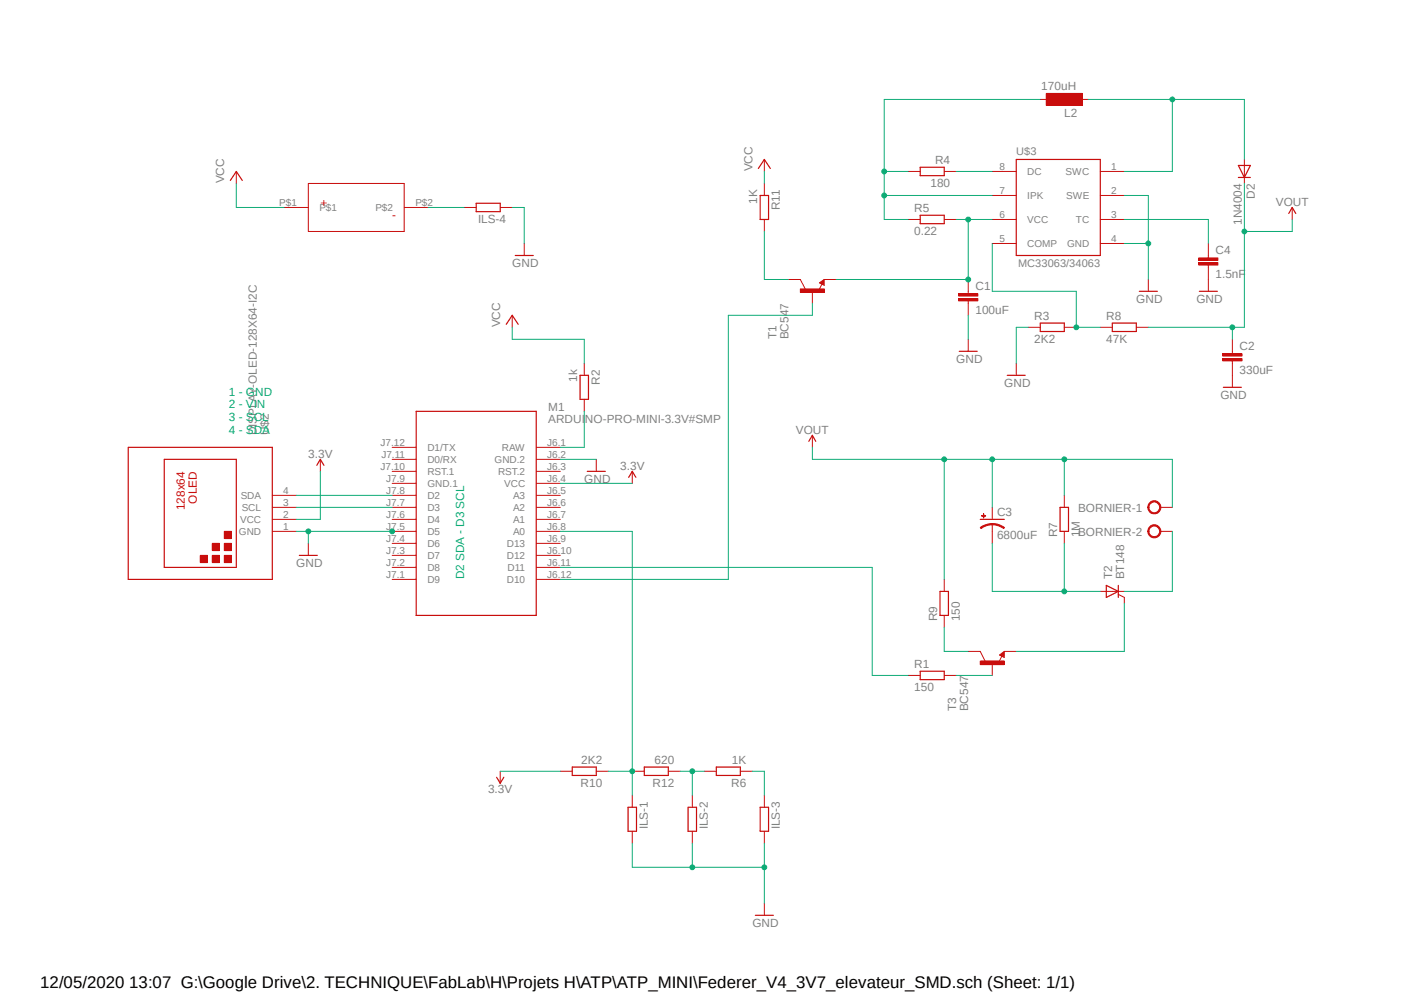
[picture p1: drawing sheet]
<svg xmlns="http://www.w3.org/2000/svg" width="297mm" height="210mm" viewBox="0 0 297 210" stroke-linecap="round" stroke-linejoin="round" font-family="sans-serif">
<path d="M27 16.6l250.6 180.2M277.6 16.6l-250.6 180.2" fill="none" stroke="#fff" stroke-width=".21"/>
<g fill="none" stroke="#c90d0c" stroke-width=".21">
<path d="M65.2 38.8h20.3v10.2h-20.3zM60.2 43.9h5M85.5 43.9h5.1M169.3 59.1l1 2M173.4 59.9l1-.8v1.3zM173.9 60.1l-.6 1.2M83 94.7h5M83 97.2h5M83 99.7h5M113.4 94.7h5.1M113.4 97.2h5.1M113.4 99.7h5.1"/>
<path d="M83 102.3h5M83 104.8h5M83 107.4h5M83 109.9h5M83 112.4h5M83 115h5M83 117.5h5M113.4 102.3h5.1M113.4 104.8h5.1M113.4 107.4h5.1M113.4 109.9h5.1M113.4 112.4h5.1"/>
<path d="M113.4 115h5.1M113.4 117.5h5.1M83 120.1h5M83 122.6h5M113.4 120.1h5.1M113.4 122.6h5.1"/>
</g>
<path d="M173.9 59.9l.2-.1v.3l-.5-.2 .6-.5v.7M88 87h25.4v43.2h-25.4z" fill="none" stroke="#c90d0c" stroke-width=".25"/>
<path d="M169.3 61.1h5.1v.8h-5.1z" fill-rule="evenodd" fill="#c90d0c"/>
<path d="M166.8 59.1h2.5M174.4 59.1h2.5M169.3 61.1h5.1v.8h-5.1zM171.9 61.6v2.6M209.9 110.9v1.5" fill="none" stroke="#c90d0c" stroke-width=".21"/>
<path d="M207.4 109.9h5.1" fill="none" stroke="#c90d0c" stroke-width=".25"/>
<path d="M209.9 110.8a3.8 3.8 0 0 1 2.6 .8l-.2 .2a4.1 4.1 0 0 0-2.4-.8z" fill-rule="evenodd" fill="#c90d0c"/>
<path d="M209.9 110.8a3.8 3.8 0 0 1 2.6 .8l-.2 .2a4.1 4.1 0 0 0-2.4-.8z" fill="none" stroke="#c90d0c" stroke-width=".21"/>
<path d="M207.4 111.6l1.5-.7 1-.1v.2a3.9 3.9 0 0 0-2.3 .8z" fill-rule="evenodd" fill="#c90d0c"/>
<path d="M207.4 111.6l1.5-.7 1-.1v.2a3.9 3.9 0 0 0-2.3 .8z" fill="none" stroke="#c90d0c" stroke-width=".21"/>
<path d="M207.7 109.1l.8 .1z" fill-rule="evenodd" fill="#c90d0c"/>
<path d="M207.7 109.1l.8 .1z" fill="none" stroke="#c90d0c" stroke-width=".21"/>
<path d="M208.1 108.8v.8z" fill-rule="evenodd" fill="#c90d0c"/>
<path d="M208.1 108.8v.8zM209.9 107.4v2.5M209.9 112.4v2.6" fill="none" stroke="#c90d0c" stroke-width=".21"/>
<path d="M221.4 19.8h7.6v2.5h-7.6z" fill-rule="evenodd" fill="#c90d0c"/>
<g fill="none" stroke="#c90d0c" stroke-width=".21">
<path d="M221.4 19.8h7.6v2.5h-7.6zM192.1 36.3h2.6M199.8 36.3h2.5M220.1 21h2.5M227.7 21h2.5M263.3 33.7v5.1M98.2 43.9h2.5M105.8 43.9h2.6M192.1 46.4h2.6M199.8 46.4h2.5M225.2 104.8v2.6M225.2 112.4v2.6"/>
<path d="M232.8 125.1h5.1M236.6 125.8l1.3 .6v1.3"/>
</g>
<path d="M194.7 35.4h5.1v1.8h-5.1zM262 35h2.5l-1.2 2.5zM262 37.5h2.5M100.7 43h5.1v1.8h-5.1zM194.7 45.6h5.1v1.7h-5.1zM224.3 107.4h1.8v5h-1.8zM234.1 123.9l2.5 1.2-2.5 1.3zM236.6 123.9v2.5" fill="none" stroke="#c90d0c" stroke-width=".25"/>
<path d="M243.2 106.5a1.39 1.39 0 0 1 2.2 .1 1.39 1.39 0 0 1-.8 2.1 1.39 1.39 0 0 1-1.8-1.3h.3a1.15 1.15 0 0 1 1.6-1 1.15 1.15 0 0 1 .2 1.9 1.15 1.15 0 0 1-1.8-.6v-.3h-.3z" fill-rule="evenodd" fill="#c90d0c"/>
<path d="M243.2 106.5a1.39 1.39 0 0 1 2.2 .1 1.39 1.39 0 0 1-.8 2.1 1.39 1.39 0 0 1-1.8-1.3h.3a1.15 1.15 0 0 1 1.6-1 1.15 1.15 0 0 1 .2 1.9 1.15 1.15 0 0 1-1.8-.6v-.3h-.3zM245.5 107.4h2.5" fill="none" stroke="#c90d0c" stroke-width=".21"/>
<path d="M243.2 111.5a1.39 1.39 0 0 1 2.2 .2 1.39 1.39 0 0 1-.8 2.1 1.39 1.39 0 0 1-1.8-1.4h.3a1.15 1.15 0 0 1 1.6-.9 1.15 1.15 0 0 1 .2 1.9 1.15 1.15 0 0 1-1.8-.6v-.4h-.3z" fill-rule="evenodd" fill="#c90d0c"/>
<path d="M243.2 111.5a1.39 1.39 0 0 1 2.2 .2 1.39 1.39 0 0 1-.8 2.1 1.39 1.39 0 0 1-1.8-1.4h.3a1.15 1.15 0 0 1 1.6-.9 1.15 1.15 0 0 1 .2 1.9 1.15 1.15 0 0 1-1.8-.6v-.4h-.3zM245.5 112.4h2.5M207.4 137.8l1 2.1M211.5 138.6l1-.8v1.3zM212 138.8l-.6 1.2" fill="none" stroke="#c90d0c" stroke-width=".21"/>
<path d="M212 138.6l.2-.1v.4l-.5-.3 .6-.5v.8" fill="none" stroke="#c90d0c" stroke-width=".25"/>
<path d="M207.4 139.9h5.1v.7h-5.1z" fill-rule="evenodd" fill="#c90d0c"/>
<g fill="none" stroke="#c90d0c" stroke-width=".21">
<path d="M57.6 112.4h5.1M57.6 109.9h5.1M57.6 107.4h5.1M57.6 104.8h5.1M204.8 137.8h2.6M207.4 139.9h5.1v.7h-5.1zM212.5 137.8h2.5M192.1 142.9h2.6M199.8 142.9h2.5M209.9 140.4v2.5M133.8 163.2h2.5M141.4 163.2h2.5"/>
<path d="M149 163.2h2.5M156.6 163.2h2.6"/>
</g>
<path d="M27.1 94.7h30.5v27.9h-30.5zM34.8 97.2h15.2v22.9h-15.2zM194.7 142h5.1v1.8h-5.1zM136.3 162.3h5.1v1.8h-5.1zM151.5 162.3h5.1v1.8h-5.1z" fill="none" stroke="#c90d0c" stroke-width=".25"/>
<path d="M47.5 117.5h1.5v1.5h-1.5z" fill-rule="evenodd" fill="#c90d0c"/>
<path d="M47.5 117.5h1.5v1.5h-1.5z" fill="none" stroke="#c90d0c" stroke-width=".21"/>
<path d="M47.5 115h1.5v1.5h-1.5z" fill-rule="evenodd" fill="#c90d0c"/>
<path d="M47.5 115h1.5v1.5h-1.5z" fill="none" stroke="#c90d0c" stroke-width=".21"/>
<path d="M44.9 117.5h1.5v1.5h-1.5z" fill-rule="evenodd" fill="#c90d0c"/>
<path d="M44.9 117.5h1.5v1.5h-1.5z" fill="none" stroke="#c90d0c" stroke-width=".21"/>
<path d="M47.5 112.4h1.5v1.6h-1.5z" fill-rule="evenodd" fill="#c90d0c"/>
<path d="M47.5 112.4h1.5v1.6h-1.5z" fill="none" stroke="#c90d0c" stroke-width=".21"/>
<path d="M42.4 117.5h1.5v1.5h-1.5z" fill-rule="evenodd" fill="#c90d0c"/>
<path d="M42.4 117.5h1.5v1.5h-1.5z" fill="none" stroke="#c90d0c" stroke-width=".21"/>
<path d="M44.9 115h1.5v1.5h-1.5z" fill-rule="evenodd" fill="#c90d0c"/>
<g fill="none" stroke="#c90d0c" stroke-width=".21">
<path d="M50 36.3v2.5M209.9 36.3h5.1M232.8 36.3h5.1M110.9 51.5v2.6M209.9 41.4h5.1M209.9 46.4h5.1M209.9 51.5h5.1M232.8 41.4h5.1M232.8 46.4h5.1M232.8 51.5h5.1M108.4 66.7v2.6M204.8 61.6v.5"/>
<path d="M204.8 63.7v.5M204.8 71.8v2.5M215 76.9v2.5M260.7 79.4v2.6M126.1 97.2v2.5M44.9 115h1.5v1.5h-1.5zM65.2 115v2.5M133.8 168.3v2.5M133.8 175.9v2.5M146.5 168.3v2.5M146.5 175.9v2.5M161.7 168.3v2.5"/>
<path d="M161.7 175.9v2.5M161.7 191.1v2.6"/>
</g>
<g fill="none" stroke="#c90d0c" stroke-width=".25">
<path d="M48.7 38.2l1.3-1.9 1.3 1.9M215 33.7h17.8v20.4h-17.8zM109 54.1h3.8M107.1 68.6l1.3-1.9 1.2 1.9M202.9 74.3h3.9M213.1 79.4h3.8M124.2 99.7h3.9M258.8 82h3.8M63.3 117.5h3.8M132.9 170.8h1.8v5.1h-1.8zM145.6 170.8h1.8v5.1h-1.8zM160.8 170.8h1.8v5.1h-1.8z"/>
<path d="M159.8 193.7h3.8"/>
</g>
<path d="M202.8 63.2h4.1v.5h-4.1z" fill-rule="evenodd" fill="#c90d0c"/>
<path d="M202.8 63.2h4.1v.5h-4.1z" fill="none" stroke="#c90d0c" stroke-width=".21"/>
<path d="M202.8 62.1h4.1v.6h-4.1z" fill-rule="evenodd" fill="#c90d0c"/>
<path d="M204.8 59.1v2.5M202.8 62.1h4.1v.6h-4.1zM204.8 64.2v2.5M260.7 74.3v.5M260.7 76.4v.5" fill="none" stroke="#c90d0c" stroke-width=".21"/>
<path d="M258.7 75.9h4.1v.5h-4.1z" fill-rule="evenodd" fill="#c90d0c"/>
<path d="M258.7 75.9h4.1v.5h-4.1z" fill="none" stroke="#c90d0c" stroke-width=".21"/>
<path d="M258.7 74.8h4.1v.6h-4.1z" fill-rule="evenodd" fill="#c90d0c"/>
<path d="M255.6 54.1v.5M255.6 56.1v.5M258.7 74.8h4.1v.6h-4.1zM260.7 71.8v2.5M260.7 76.9v2.5" fill="none" stroke="#c90d0c" stroke-width=".21"/>
<path d="M253.6 55.6h4.1v.5h-4.1z" fill-rule="evenodd" fill="#c90d0c"/>
<path d="M253.6 55.6h4.1v.5h-4.1z" fill="none" stroke="#c90d0c" stroke-width=".21"/>
<path d="M253.6 54.6h4.1v.5h-4.1z" fill-rule="evenodd" fill="#c90d0c"/>
<g fill="none" stroke="#c90d0c" stroke-width=".21">
<path d="M161.7 33.7v2.6M161.7 38.8v2.6M161.7 46.4v2.6M242.9 59.1v2.5M253.6 54.6h4.1v.5h-4.1zM255.6 51.5v2.6M255.6 56.6v5M273.4 43.9v2.5M123.6 76.9v2.5M217.5 69.3h2.6M225.2 69.3h2.5M232.8 69.3h2.5"/>
<path d="M240.4 69.3h2.5M67.8 97.2v2.5M123.6 84.5v2.5M133.8 99.7v2.6M171.9 92.1v2.6M199.8 122.6v2.5M199.8 130.2v2.6M105.8 163.2v2.5M118.5 163.2h2.6M126.1 163.2h2.6"/>
</g>
<g fill="none" stroke="#c90d0c" stroke-width=".25">
<path d="M160.4 35.6l1.3-1.9 1.3 1.9M160.8 41.4h1.8v5h-1.8zM272.7 45.2l.7-1.3 .7 1.3M122.7 79.4h1.8v5.1h-1.8zM220.1 68.4h5.1v1.7h-5.1zM235.3 68.4h5.1v1.7h-5.1zM241 61.6h3.9M253.7 61.6h3.9M67 98.5l.8-1.3 .7 1.3M171.1 93.4l.8-1.3 .7 1.3M133 101l.8-1.3 .7 1.3M198.9 125.1h1.8v5.1h-1.8z"/>
<path d="M105.1 164.5l.7 1.2 .8-1.2M121.1 162.3h5v1.8h-5z"/>
</g>
<path d="M90.6 43.9h7.6M171.9 64.2v2.5h-17.8v55.9h-35.6M62.7 104.8h20.3M62.7 107.4h20.3M62.7 112.4h2.5v2.6M248 112.4v12.7h-10.1M118.5 120.1h66v22.8h7.6M237.9 127.7v10.1h-22.9M159.2 163.2h2.5v5.1" fill="none" stroke="#0dab76" stroke-width=".21"/>
<circle cx="65.2" cy="112.4" r=".51" fill="#0dab76"/>
<g fill="none" stroke="#0dab76" stroke-width=".21">
<path d="M65.2 112.4h17.8"/>
<circle cx="65.2" cy="112.4" r=".51"/>
</g>
<circle cx="83" cy="112.4" r=".51" fill="#0dab76"/>
<g fill="none" stroke="#0dab76" stroke-width=".21">
<path d="M108.4 43.9h2.5v7.6M118.5 97.2h7.6M133.8 178.4v5.1h12.7v-5.1"/>
<circle cx="83" cy="112.4" r=".51"/>
</g>
<circle cx="146.5" cy="183.5" r=".51" fill="#0dab76"/>
<g fill="none" stroke="#0dab76" stroke-width=".21">
<path d="M161.7 178.4v12.7M146.5 183.5h15.2"/>
<circle cx="146.5" cy="183.5" r=".51"/>
</g>
<circle cx="161.7" cy="183.5" r=".51" fill="#0dab76"/>
<g fill="none" stroke="#0dab76" stroke-width=".21">
<path d="M237.9 41.4h5v17.7M237.9 51.5h5M204.8 66.7v5.1M217.5 69.3h-2.5v7.6"/>
<circle cx="161.7" cy="183.5" r=".51"/>
</g>
<circle cx="242.9" cy="51.5" r=".51" fill="#0dab76"/>
<g fill="none" stroke="#0dab76" stroke-width=".21">
<path d="M202.3 142.9h7.6M143.9 163.2h5.1M146.5 163.2v5.1"/>
<circle cx="242.9" cy="51.5" r=".51"/>
</g>
<circle cx="146.5" cy="163.2" r=".51" fill="#0dab76"/>
<g fill="none" stroke="#0dab76" stroke-width=".21">
<path d="M123.6 87v7.7h-5.1M225.2 115v10.1h7.6"/>
<circle cx="146.5" cy="163.2" r=".51"/>
</g>
<circle cx="225.2" cy="125.1" r=".51" fill="#0dab76"/>
<g fill="none" stroke="#0dab76" stroke-width=".21">
<path d="M50 38.8v5.1h10.2M161.7 36.3v2.5M202.3 36.3h7.6M202.3 46.4h7.6M204.8 46.4v12.7h-27.9M108.4 69.3v2.5h15.2v5.1M209.9 115v10.1h15.3"/>
<circle cx="225.2" cy="125.1" r=".51"/>
</g>
<circle cx="204.8" cy="46.4" r=".51" fill="#0dab76"/>
<circle cx="204.8" cy="46.4" r=".51" fill="none" stroke="#0dab76" stroke-width=".21"/>
<circle cx="204.8" cy="59.1" r=".51" fill="#0dab76"/>
<g fill="none" stroke="#0dab76" stroke-width=".21">
<path d="M192.1 36.3h-5v10.1h5M187.1 41.4h22.8"/>
<circle cx="204.8" cy="59.1" r=".51"/>
</g>
<circle cx="187.1" cy="41.4" r=".51" fill="#0dab76"/>
<g fill="none" stroke="#0dab76" stroke-width=".21">
<path d="M220.1 21h-33v15.3"/>
<circle cx="187.1" cy="41.4" r=".51"/>
</g>
<circle cx="187.1" cy="36.3" r=".51" fill="#0dab76"/>
<g fill="none" stroke="#0dab76" stroke-width=".21">
<path d="M209.9 51.5v10.1h17.8v7.7h5.1"/>
<circle cx="187.1" cy="36.3" r=".51"/>
</g>
<circle cx="227.7" cy="69.3" r=".51" fill="#0dab76"/>
<g fill="none" stroke="#0dab76" stroke-width=".21">
<path d="M230.2 21h33.1v12.7M248 21v15.3h-10.1M237.9 46.4h17.7v5.1"/>
<circle cx="227.7" cy="69.3" r=".51"/>
</g>
<circle cx="248" cy="21" r=".51" fill="#0dab76"/>
<g fill="none" stroke="#0dab76" stroke-width=".21">
<path d="M263.3 38.8v10.2h10.1v-2.6M161.7 49v10.1h5.1M199.8 132.8v5h5"/>
<circle cx="248" cy="21" r=".51"/>
</g>
<circle cx="263.3" cy="49" r=".51" fill="#0dab76"/>
<g fill="none" stroke="#0dab76" stroke-width=".21">
<path d="M263.3 49v20.3h-2.6v2.5"/>
<circle cx="263.3" cy="49" r=".51"/>
</g>
<circle cx="260.7" cy="69.3" r=".51" fill="#0dab76"/>
<g fill="none" stroke="#0dab76" stroke-width=".21">
<path d="M242.9 69.3h17.8M225.2 97.2v7.6M209.9 107.4v-10.2h38.1v10.2"/>
<circle cx="260.7" cy="69.3" r=".51"/>
</g>
<circle cx="225.2" cy="97.2" r=".51" fill="#0dab76"/>
<circle cx="225.2" cy="97.2" r=".51" fill="none" stroke="#0dab76" stroke-width=".21"/>
<circle cx="209.9" cy="97.2" r=".51" fill="#0dab76"/>
<g fill="none" stroke="#0dab76" stroke-width=".21">
<path d="M171.9 97.2h38M199.8 97.2v25.4"/>
<circle cx="209.9" cy="97.2" r=".51"/>
</g>
<circle cx="199.8" cy="97.2" r=".51" fill="#0dab76"/>
<g fill="none" stroke="#0dab76" stroke-width=".21">
<path d="M67.8 99.7v10.2h-5.1M171.9 94.7v2.5M118.5 102.3h15.3M105.8 163.2h12.7M128.7 163.2h5.1"/>
<circle cx="199.8" cy="97.2" r=".51"/>
</g>
<circle cx="133.8" cy="163.2" r=".51" fill="#0dab76"/>
<g fill="none" stroke="#0dab76" stroke-width=".21">
<path d="M118.5 112.4h15.3v55.9"/>
<circle cx="133.8" cy="163.2" r=".51"/>
</g>
<text font-size="3.6" x="8.5" y="209">12/05/2020 13:07 G:\Google Drive\2. TECHNIQUE\FabLab\H\Projets H\ATP\ATP_MINI\Federer_V4_3V7_elevateur_SMD.sch (Sheet: 1/1)</text>
<g font-size="2.5" fill="#808080">
<text x="220.3" y="19">170uH</text>
<text x="225.2" y="24.8">L2</text>
<text x="197.8" y="34.8">R4</text>
<text x="47.5" y="38.8" transform="rotate(-90 47.5 38.8)">VCC</text>
<text x="159.2" y="36.3" transform="rotate(-90 159.2 36.3)">VCC</text>
<text x="196.8" y="39.6">180</text>
<text x="101.2" y="47.2">ILS-4</text>
<text x="160.2" y="43.1" transform="rotate(-90 160.2 43.1)">1K</text>
<text x="165" y="44.5" transform="rotate(-90 165 44.5)">R11</text>
<text x="193.4" y="44.9">R5</text>
<text x="262.7" y="47.6" transform="rotate(-90 262.7 47.6)">1N4004</text>
<text x="265.5" y="42" transform="rotate(-90 265.5 42)">D2</text>
<text x="270" y="43.6">VOUT</text>
<text x="193.4" y="49.7">0.22</text>
<text x="257.2" y="53.7">C4</text>
<text x="108.4" y="56.6">GND</text>
<text x="257.2" y="58.8">1.5nF</text>
<text x="206.4" y="61.3">C1</text>
<text x="240.4" y="64.2">GND</text>
<text x="253.1" y="64.2">GND</text>
<text x="105.8" y="69.3" transform="rotate(-90 105.8 69.3)">VCC</text>
<text x="164.3" y="71.8" transform="rotate(-90 164.3 71.8)">T1</text>
<text x="166.8" y="71.8" transform="rotate(-90 166.8 71.8)">BC547</text>
<text x="206.4" y="66.3">100uF</text>
<text x="218.8" y="67.8">R3</text>
<text x="234.1" y="67.8">R8</text>
<text x="202.3" y="76.9">GND</text>
<text x="218.8" y="72.6">2K2</text>
<text x="234.1" y="72.6">47K</text>
<text x="262.3" y="74">C2</text>
<text x="122.1" y="80.8" transform="rotate(-90 122.1 80.8)">1k</text>
<text x="126.9" y="81.4" transform="rotate(-90 126.9 81.4)">R2</text>
<text x="212.5" y="82">GND</text>
<text x="262.3" y="79">330uF</text>
<text x="116" y="89.6">ARDUINO-PRO-MINI-3.3V#SMP</text>
<text x="116" y="87">M1</text>
<text x="258.2" y="84.5">GND</text>
<text x="54.3" y="92.1" transform="rotate(-90 54.3 92.1)">DISPLAY-OLED-128X64-I2C</text>
<text x="56.9" y="92.1" transform="rotate(-90 56.9 92.1)">U$2</text>
<text x="168.4" y="91.9">VOUT</text>
<text x="65.2" y="96.9">3.3V</text>
<text x="131.2" y="99.5">3.3V</text>
<text x="123.6" y="102.3">GND</text>
<text x="210.9" y="109.3">C3</text>
<text x="223.7" y="113.7" transform="rotate(-90 223.7 113.7)">R7</text>
<text x="228.1" y="108.2">BORNIER-1</text>
<text x="228.1" y="113.3">BORNIER-2</text>
<text x="228.5" y="113.7" transform="rotate(-90 228.5 113.7)">1M</text>
<text x="210.9" y="114.1">6800uF</text>
<text x="62.7" y="120.1">GND</text>
<text x="235.3" y="122.6" transform="rotate(-90 235.3 122.6)">T2</text>
<text x="237.9" y="122.6" transform="rotate(-90 237.9 122.6)">BT148</text>
<text x="198.3" y="131.5" transform="rotate(-90 198.3 131.5)">R9</text>
<text x="203.1" y="131.5" transform="rotate(-90 203.1 131.5)">150</text>
<text x="193.4" y="141.4">R1</text>
<text x="193.4" y="146.2">150</text>
<text x="202.3" y="150.5" transform="rotate(-90 202.3 150.5)">T3</text>
<text x="204.8" y="150.5" transform="rotate(-90 204.8 150.5)">BC547</text>
<text x="123" y="161.7">2K2</text>
<text x="138.5" y="161.7">620</text>
<text x="154.9" y="161.7">1K</text>
<text x="103.2" y="167.8">3.3V</text>
<text x="122.8" y="166.5">R10</text>
<text x="138" y="166.5">R12</text>
<text x="154.7" y="166.5">R6</text>
<text x="137" y="175.5" transform="rotate(-90 137 175.5)">ILS-1</text>
<text x="149.7" y="175.5" transform="rotate(-90 149.7 175.5)">ILS-2</text>
<text x="165" y="175.5" transform="rotate(-90 165 175.5)">ILS-3</text>
<text x="159.2" y="196.2">GND</text>
</g>
<g font-size="2.5" fill="#c90d0c">
<text x="67.8" y="43.9">+</text>
<text x="83" y="46.4">-</text>
<text x="39.1" y="107.9" transform="rotate(-90 39.1 107.9)">128x64</text>
<text x="41.6" y="106.6" transform="rotate(-90 41.6 106.6)">OLED</text>
</g>
<g font-size="2.5" fill="#0dab76">
<text x="48.4" y="83.7">1 - GND</text>
<text x="48.4" y="86.4">2 - VIN</text>
<text x="48.4" y="89.1">3 - SCL</text>
<text x="48.4" y="91.7">4 - SDA</text>
<text x="98.2" y="122.6" transform="rotate(-90 98.2 122.6)">D2 SDA - D3 SCL</text>
</g>
<g font-size="2.3" fill="#808080">
<text x="215" y="32.9">U$3</text>
<text x="215.4" y="56.6">MC33063/34063</text>
</g>
<g font-size="2.1" fill="#808080">
<text x="211.5" y="35.9">8</text>
<text x="235.1" y="35.9">1</text>
<text x="211.5" y="41">7</text>
<text x="217.3" y="37">DC</text>
<text x="225.4" y="37">SWC</text>
<text x="235.1" y="41">2</text>
<text x="59.1" y="43.5">P$1</text>
<text x="67.6" y="44.7">P$1</text>
<text x="79.4" y="44.7">P$2</text>
<text x="87.9" y="43.5">P$2</text>
<text x="211.5" y="46.1">6</text>
<text x="217.3" y="47.2">VCC</text>
<text x="217.3" y="42.1">IPK</text>
<text x="225.5" y="42.1">SWE</text>
<text x="227.6" y="47.2">TC</text>
<text x="235.1" y="46.1">3</text>
<text x="211.5" y="51.1">5</text>
<text x="217.3" y="52.3">COMP</text>
<text x="225.8" y="52.3">GND</text>
<text x="235.1" y="51.1">4</text>
<text x="80.5" y="94.3">J7.12</text>
<text x="90.4" y="95.4">D1/TX</text>
<text x="106.2" y="95.4">RAW</text>
<text x="115.8" y="94.3">J6.1</text>
<text x="80.5" y="99.4">J7.10</text>
<text x="80.7" y="96.9">J7.11</text>
<text x="81.7" y="101.9">J7.9</text>
<text x="90.4" y="98">D0/RX</text>
<text x="90.4" y="100.5">RST.1</text>
<text x="104.6" y="98">GND.2</text>
<text x="105.4" y="100.5">RST.2</text>
<text x="115.8" y="96.9">J6.2</text>
<text x="115.8" y="99.4">J6.3</text>
<text x="115.8" y="101.9">J6.4</text>
<text x="50.9" y="105.6">SDA</text>
<text x="59.9" y="107">3</text>
<text x="59.9" y="104.5">4</text>
<text x="81.7" y="104.5">J7.8</text>
<text x="81.7" y="107">J7.7</text>
<text x="90.4" y="103">GND.1</text>
<text x="90.4" y="105.6">D2</text>
<text x="106.7" y="103">VCC</text>
<text x="108.5" y="105.6">A3</text>
<text x="115.8" y="104.5">J6.5</text>
<text x="115.8" y="107">J6.6</text>
<text x="50.5" y="113.2">GND</text>
<text x="50.8" y="110.7">VCC</text>
<text x="51.1" y="108.1">SCL</text>
<text x="59.9" y="112.1">1</text>
<text x="59.9" y="109.6">2</text>
<text x="81.7" y="109.6">J7.6</text>
<text x="81.7" y="112.1">J7.5</text>
<text x="90.4" y="108.1">D3</text>
<text x="90.4" y="110.7">D4</text>
<text x="90.4" y="113.2">D5</text>
<text x="108.5" y="108.1">A2</text>
<text x="108.5" y="110.7">A1</text>
<text x="108.5" y="113.2">A0</text>
<text x="115.8" y="109.6">J6.7</text>
<text x="115.8" y="112.1">J6.8</text>
<text x="81.7" y="114.6">J7.4</text>
<text x="81.7" y="117.1">J7.3</text>
<text x="81.7" y="119.7">J7.2</text>
<text x="90.4" y="115.7">D6</text>
<text x="90.4" y="118.3">D7</text>
<text x="107.2" y="115.7">D13</text>
<text x="107.2" y="118.3">D12</text>
<text x="115.8" y="114.6">J6.9</text>
<text x="115.8" y="117.1">J6.10</text>
<text x="115.8" y="119.7">J6.11</text>
<text x="81.7" y="122.2">J7.1</text>
<text x="90.4" y="120.8">D8</text>
<text x="90.4" y="123.4">D9</text>
<text x="107.2" y="123.4">D10</text>
<text x="107.4" y="120.8">D11</text>
<text x="115.8" y="122.2">J6.12</text>
</g>
</svg>
